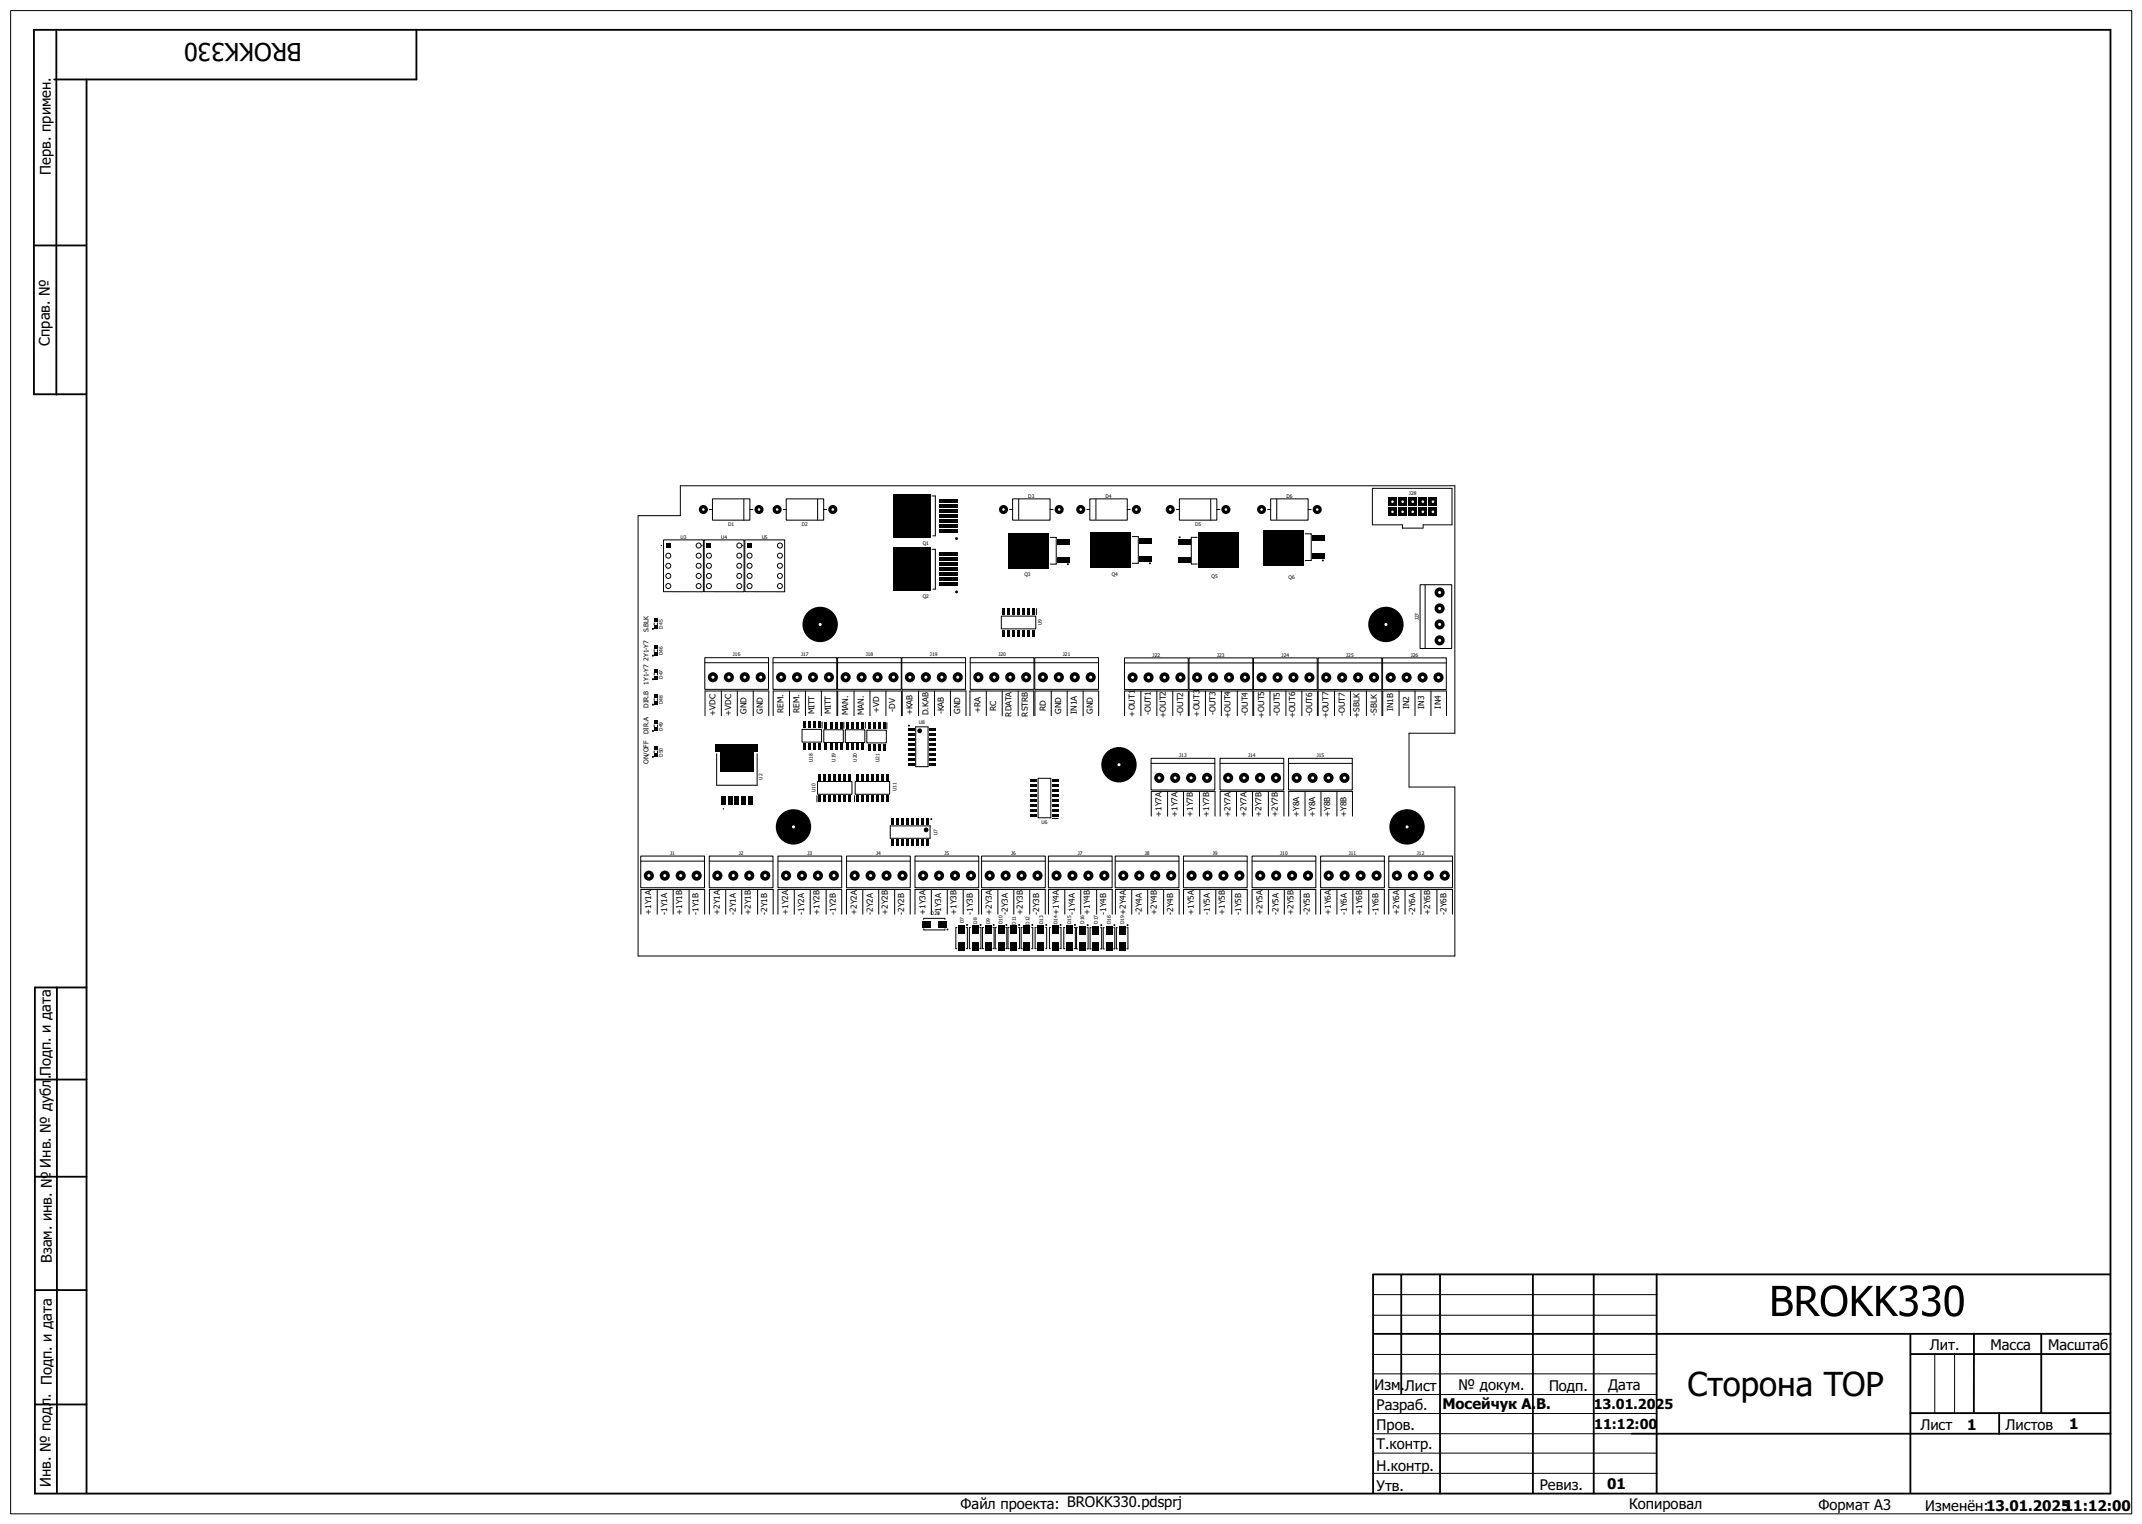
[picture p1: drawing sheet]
<svg xmlns="http://www.w3.org/2000/svg" width="538mm" height="382mm" viewBox="0 0 538 382" stroke-linecap="round" stroke-linejoin="round" font-family="sans-serif">
<circle cx="162.9" cy="219.7" r="1.27" fill="#000"/>
<circle cx="162.9" cy="219.7" r=".38" fill="#fff"/>
<circle cx="166.9" cy="219.7" r="1.27" fill="#000"/>
<circle cx="166.9" cy="219.7" r=".38" fill="#fff"/>
<circle cx="170.9" cy="219.7" r="1.27" fill="#000"/>
<circle cx="170.9" cy="219.7" r=".38" fill="#fff"/>
<circle cx="174.9" cy="219.7" r="1.27" fill="#000"/>
<circle cx="174.9" cy="219.7" r=".38" fill="#fff"/>
<circle cx="180.1" cy="219.7" r="1.27" fill="#000"/>
<circle cx="180.1" cy="219.7" r=".38" fill="#fff"/>
<circle cx="184.1" cy="219.7" r="1.27" fill="#000"/>
<circle cx="184.1" cy="219.7" r=".38" fill="#fff"/>
<circle cx="188.1" cy="219.7" r="1.27" fill="#000"/>
<circle cx="188.1" cy="219.7" r=".38" fill="#fff"/>
<circle cx="192.1" cy="219.7" r="1.27" fill="#000"/>
<circle cx="192.1" cy="219.7" r=".38" fill="#fff"/>
<circle cx="197.3" cy="219.7" r="1.27" fill="#000"/>
<circle cx="197.3" cy="219.7" r=".38" fill="#fff"/>
<circle cx="201.3" cy="219.7" r="1.27" fill="#000"/>
<circle cx="201.3" cy="219.7" r=".38" fill="#fff"/>
<circle cx="205.3" cy="219.7" r="1.27" fill="#000"/>
<circle cx="205.3" cy="219.7" r=".38" fill="#fff"/>
<circle cx="209.3" cy="219.7" r="1.27" fill="#000"/>
<circle cx="209.3" cy="219.7" r=".38" fill="#fff"/>
<circle cx="214.5" cy="219.7" r="1.27" fill="#000"/>
<circle cx="214.5" cy="219.7" r=".38" fill="#fff"/>
<circle cx="218.5" cy="219.7" r="1.27" fill="#000"/>
<circle cx="218.5" cy="219.7" r=".38" fill="#fff"/>
<circle cx="222.5" cy="219.7" r="1.27" fill="#000"/>
<circle cx="222.5" cy="219.7" r=".38" fill="#fff"/>
<circle cx="226.5" cy="219.7" r="1.27" fill="#000"/>
<circle cx="226.5" cy="219.7" r=".38" fill="#fff"/>
<circle cx="231.7" cy="219.7" r="1.27" fill="#000"/>
<circle cx="231.7" cy="219.7" r=".38" fill="#fff"/>
<circle cx="235.7" cy="219.7" r="1.27" fill="#000"/>
<circle cx="235.7" cy="219.7" r=".38" fill="#fff"/>
<circle cx="239.7" cy="219.7" r="1.27" fill="#000"/>
<circle cx="239.7" cy="219.7" r=".38" fill="#fff"/>
<circle cx="243.7" cy="219.7" r="1.27" fill="#000"/>
<circle cx="243.7" cy="219.7" r=".38" fill="#fff"/>
<circle cx="248.4" cy="219.7" r="1.27" fill="#000"/>
<circle cx="248.4" cy="219.7" r=".38" fill="#fff"/>
<circle cx="252.4" cy="219.7" r="1.27" fill="#000"/>
<circle cx="252.4" cy="219.7" r=".38" fill="#fff"/>
<circle cx="256.4" cy="219.7" r="1.27" fill="#000"/>
<circle cx="256.4" cy="219.7" r=".38" fill="#fff"/>
<circle cx="260.4" cy="219.7" r="1.27" fill="#000"/>
<circle cx="260.4" cy="219.7" r=".38" fill="#fff"/>
<circle cx="265.2" cy="219.7" r="1.27" fill="#000"/>
<circle cx="265.2" cy="219.7" r=".38" fill="#fff"/>
<circle cx="269.2" cy="219.7" r="1.27" fill="#000"/>
<circle cx="269.2" cy="219.7" r=".38" fill="#fff"/>
<circle cx="273.2" cy="219.7" r="1.27" fill="#000"/>
<circle cx="273.2" cy="219.7" r=".38" fill="#fff"/>
<circle cx="277.2" cy="219.7" r="1.27" fill="#000"/>
<circle cx="277.2" cy="219.7" r=".38" fill="#fff"/>
<circle cx="281.9" cy="219.7" r="1.27" fill="#000"/>
<circle cx="281.9" cy="219.7" r=".38" fill="#fff"/>
<circle cx="285.9" cy="219.7" r="1.27" fill="#000"/>
<circle cx="285.9" cy="219.7" r=".38" fill="#fff"/>
<circle cx="289.9" cy="219.7" r="1.27" fill="#000"/>
<circle cx="289.9" cy="219.7" r=".38" fill="#fff"/>
<circle cx="293.9" cy="219.7" r="1.27" fill="#000"/>
<circle cx="293.9" cy="219.7" r=".38" fill="#fff"/>
<circle cx="299.1" cy="219.7" r="1.27" fill="#000"/>
<circle cx="299.1" cy="219.7" r=".38" fill="#fff"/>
<circle cx="303.1" cy="219.7" r="1.27" fill="#000"/>
<circle cx="303.1" cy="219.7" r=".38" fill="#fff"/>
<circle cx="307.1" cy="219.7" r="1.27" fill="#000"/>
<circle cx="307.1" cy="219.7" r=".38" fill="#fff"/>
<circle cx="311.1" cy="219.7" r="1.27" fill="#000"/>
<circle cx="311.1" cy="219.7" r=".38" fill="#fff"/>
<circle cx="316.3" cy="219.7" r="1.27" fill="#000"/>
<circle cx="316.3" cy="219.7" r=".38" fill="#fff"/>
<circle cx="320.3" cy="219.7" r="1.27" fill="#000"/>
<circle cx="320.3" cy="219.7" r=".38" fill="#fff"/>
<circle cx="324.3" cy="219.7" r="1.27" fill="#000"/>
<circle cx="324.3" cy="219.7" r=".38" fill="#fff"/>
<circle cx="328.3" cy="219.7" r="1.27" fill="#000"/>
<circle cx="328.3" cy="219.7" r=".38" fill="#fff"/>
<circle cx="333.5" cy="219.7" r="1.27" fill="#000"/>
<circle cx="333.5" cy="219.7" r=".38" fill="#fff"/>
<circle cx="337.5" cy="219.7" r="1.27" fill="#000"/>
<circle cx="337.5" cy="219.7" r=".38" fill="#fff"/>
<circle cx="341.5" cy="219.7" r="1.27" fill="#000"/>
<circle cx="341.5" cy="219.7" r=".38" fill="#fff"/>
<circle cx="345.5" cy="219.7" r="1.27" fill="#000"/>
<circle cx="345.5" cy="219.7" r=".38" fill="#fff"/>
<circle cx="350.6" cy="219.7" r="1.27" fill="#000"/>
<circle cx="350.6" cy="219.7" r=".38" fill="#fff"/>
<circle cx="354.6" cy="219.7" r="1.27" fill="#000"/>
<circle cx="354.6" cy="219.7" r=".38" fill="#fff"/>
<circle cx="358.6" cy="219.7" r="1.27" fill="#000"/>
<circle cx="358.6" cy="219.7" r=".38" fill="#fff"/>
<circle cx="362.6" cy="219.7" r="1.27" fill="#000"/>
<circle cx="362.6" cy="219.7" r=".38" fill="#fff"/>
<circle cx="291" cy="195.2" r="1.27" fill="#000"/>
<circle cx="291" cy="195.2" r=".38" fill="#fff"/>
<circle cx="295" cy="195.2" r="1.27" fill="#000"/>
<circle cx="295" cy="195.2" r=".38" fill="#fff"/>
<circle cx="299" cy="195.2" r="1.27" fill="#000"/>
<circle cx="299" cy="195.2" r=".38" fill="#fff"/>
<circle cx="303" cy="195.2" r="1.27" fill="#000"/>
<circle cx="303" cy="195.2" r=".38" fill="#fff"/>
<circle cx="308.3" cy="195.2" r="1.27" fill="#000"/>
<circle cx="308.3" cy="195.2" r=".38" fill="#fff"/>
<circle cx="312.3" cy="195.2" r="1.27" fill="#000"/>
<circle cx="312.3" cy="195.2" r=".38" fill="#fff"/>
<circle cx="316.3" cy="195.2" r="1.27" fill="#000"/>
<circle cx="316.3" cy="195.2" r=".38" fill="#fff"/>
<circle cx="320.3" cy="195.2" r="1.27" fill="#000"/>
<circle cx="320.3" cy="195.2" r=".38" fill="#fff"/>
<circle cx="325.5" cy="195.2" r="1.27" fill="#000"/>
<circle cx="325.5" cy="195.2" r=".38" fill="#fff"/>
<circle cx="329.5" cy="195.2" r="1.27" fill="#000"/>
<circle cx="329.5" cy="195.2" r=".38" fill="#fff"/>
<circle cx="333.5" cy="195.2" r="1.27" fill="#000"/>
<circle cx="333.5" cy="195.2" r=".38" fill="#fff"/>
<circle cx="337.5" cy="195.2" r="1.27" fill="#000"/>
<circle cx="337.5" cy="195.2" r=".38" fill="#fff"/>
<circle cx="349.1" cy="170" r="1.27" fill="#000"/>
<circle cx="349.1" cy="170" r=".38" fill="#fff"/>
<circle cx="353.1" cy="170" r="1.27" fill="#000"/>
<circle cx="353.1" cy="170" r=".38" fill="#fff"/>
<circle cx="357.1" cy="170" r="1.27" fill="#000"/>
<circle cx="357.1" cy="170" r=".38" fill="#fff"/>
<circle cx="361.1" cy="170" r="1.27" fill="#000"/>
<circle cx="361.1" cy="170" r=".38" fill="#fff"/>
<circle cx="178.9" cy="169.9" r="1.27" fill="#000"/>
<circle cx="178.9" cy="169.9" r=".38" fill="#fff"/>
<circle cx="182.9" cy="169.9" r="1.27" fill="#000"/>
<circle cx="182.9" cy="169.9" r=".38" fill="#fff"/>
<circle cx="186.9" cy="169.9" r="1.27" fill="#000"/>
<circle cx="186.9" cy="169.9" r=".38" fill="#fff"/>
<circle cx="190.9" cy="169.9" r="1.27" fill="#000"/>
<circle cx="190.9" cy="169.9" r=".38" fill="#fff"/>
<circle cx="196.1" cy="169.9" r="1.27" fill="#000"/>
<circle cx="196.1" cy="169.9" r=".38" fill="#fff"/>
<circle cx="200.1" cy="169.9" r="1.27" fill="#000"/>
<circle cx="200.1" cy="169.9" r=".38" fill="#fff"/>
<circle cx="204.1" cy="169.9" r="1.27" fill="#000"/>
<circle cx="204.1" cy="169.9" r=".38" fill="#fff"/>
<circle cx="208.1" cy="169.9" r="1.27" fill="#000"/>
<circle cx="208.1" cy="169.9" r=".38" fill="#fff"/>
<circle cx="212.3" cy="169.9" r="1.27" fill="#000"/>
<circle cx="212.3" cy="169.9" r=".38" fill="#fff"/>
<circle cx="216.3" cy="169.9" r="1.27" fill="#000"/>
<circle cx="216.3" cy="169.9" r=".38" fill="#fff"/>
<circle cx="220.3" cy="169.9" r="1.27" fill="#000"/>
<circle cx="220.3" cy="169.9" r=".38" fill="#fff"/>
<circle cx="224.3" cy="169.9" r="1.27" fill="#000"/>
<circle cx="224.3" cy="169.9" r=".38" fill="#fff"/>
<circle cx="228.4" cy="169.9" r="1.27" fill="#000"/>
<circle cx="228.4" cy="169.9" r=".38" fill="#fff"/>
<circle cx="232.4" cy="169.9" r="1.27" fill="#000"/>
<circle cx="232.4" cy="169.9" r=".38" fill="#fff"/>
<circle cx="236.4" cy="169.9" r="1.27" fill="#000"/>
<circle cx="236.4" cy="169.9" r=".38" fill="#fff"/>
<circle cx="240.4" cy="169.9" r="1.27" fill="#000"/>
<circle cx="240.4" cy="169.9" r=".38" fill="#fff"/>
<circle cx="245.6" cy="169.9" r="1.27" fill="#000"/>
<circle cx="245.6" cy="169.9" r=".38" fill="#fff"/>
<circle cx="249.6" cy="169.9" r="1.27" fill="#000"/>
<circle cx="249.6" cy="169.9" r=".38" fill="#fff"/>
<circle cx="253.6" cy="169.9" r="1.27" fill="#000"/>
<circle cx="253.6" cy="169.9" r=".38" fill="#fff"/>
<circle cx="257.6" cy="169.9" r="1.27" fill="#000"/>
<circle cx="257.6" cy="169.9" r=".38" fill="#fff"/>
<circle cx="261.8" cy="169.9" r="1.27" fill="#000"/>
<circle cx="261.8" cy="169.9" r=".38" fill="#fff"/>
<circle cx="265.8" cy="169.9" r="1.27" fill="#000"/>
<circle cx="265.8" cy="169.9" r=".38" fill="#fff"/>
<circle cx="269.8" cy="169.9" r="1.27" fill="#000"/>
<circle cx="269.8" cy="169.9" r=".38" fill="#fff"/>
<circle cx="273.8" cy="169.9" r="1.27" fill="#000"/>
<circle cx="273.8" cy="169.9" r=".38" fill="#fff"/>
<circle cx="284.3" cy="170" r="1.27" fill="#000"/>
<circle cx="284.3" cy="170" r=".38" fill="#fff"/>
<circle cx="288.3" cy="170" r="1.27" fill="#000"/>
<circle cx="288.3" cy="170" r=".38" fill="#fff"/>
<circle cx="292.3" cy="170" r="1.27" fill="#000"/>
<circle cx="292.3" cy="170" r=".38" fill="#fff"/>
<circle cx="296.3" cy="170" r="1.27" fill="#000"/>
<circle cx="296.3" cy="170" r=".38" fill="#fff"/>
<circle cx="300.5" cy="170" r="1.27" fill="#000"/>
<circle cx="300.5" cy="170" r=".38" fill="#fff"/>
<circle cx="304.5" cy="170" r="1.27" fill="#000"/>
<circle cx="304.5" cy="170" r=".38" fill="#fff"/>
<circle cx="308.5" cy="170" r="1.27" fill="#000"/>
<circle cx="308.5" cy="170" r=".38" fill="#fff"/>
<circle cx="312.5" cy="170" r="1.27" fill="#000"/>
<circle cx="312.5" cy="170" r=".38" fill="#fff"/>
<circle cx="316.7" cy="170" r="1.27" fill="#000"/>
<circle cx="316.7" cy="170" r=".38" fill="#fff"/>
<circle cx="320.7" cy="170" r="1.27" fill="#000"/>
<circle cx="320.7" cy="170" r=".38" fill="#fff"/>
<circle cx="324.7" cy="170" r="1.27" fill="#000"/>
<circle cx="324.7" cy="170" r=".38" fill="#fff"/>
<circle cx="328.7" cy="170" r="1.27" fill="#000"/>
<circle cx="328.7" cy="170" r=".38" fill="#fff"/>
<circle cx="332.9" cy="170" r="1.27" fill="#000"/>
<circle cx="332.9" cy="170" r=".38" fill="#fff"/>
<circle cx="336.9" cy="170" r="1.27" fill="#000"/>
<circle cx="336.9" cy="170" r=".38" fill="#fff"/>
<circle cx="340.9" cy="170" r="1.27" fill="#000"/>
<circle cx="340.9" cy="170" r=".38" fill="#fff"/>
<circle cx="344.9" cy="170" r="1.27" fill="#000"/>
<circle cx="344.9" cy="170" r=".38" fill="#fff"/>
<circle cx="361.3" cy="160.7" r="1.27" fill="#000"/>
<circle cx="361.3" cy="160.7" r=".38" fill="#fff"/>
<circle cx="361.3" cy="156.7" r="1.27" fill="#000"/>
<circle cx="361.3" cy="156.7" r=".38" fill="#fff"/>
<circle cx="361.3" cy="152.7" r="1.27" fill="#000"/>
<circle cx="361.3" cy="152.7" r=".38" fill="#fff"/>
<circle cx="361.3" cy="148.7" r="1.27" fill="#000"/>
<circle cx="361.3" cy="148.7" r=".38" fill="#fff"/>
<circle cx="205.9" cy="156.7" r="4.4" fill="#000"/>
<circle cx="205.9" cy="156.7" r=".38" fill="#fff"/>
<circle cx="199.2" cy="207.5" r="4.4" fill="#000"/>
<circle cx="199.2" cy="207.5" r=".38" fill="#fff"/>
<circle cx="280.9" cy="191.9" r="4.4" fill="#000"/>
<circle cx="280.9" cy="191.9" r=".38" fill="#fff"/>
<circle cx="347.9" cy="156.7" r="4.4" fill="#000"/>
<circle cx="347.9" cy="156.7" r=".38" fill="#fff"/>
<circle cx="353.2" cy="207.5" r="4.4" fill="#000"/>
<circle cx="353.2" cy="207.5" r=".38" fill="#fff"/>
<path d="M348.5 127.4h2v2h-2z" fill="#000"/>
<circle cx="349.5" cy="128.4" r=".32" fill="#fff"/>
<path d="M351 127.4h2.1v2h-2.1z" fill="#000"/>
<circle cx="352" cy="128.4" r=".32" fill="#fff"/>
<path d="M353.6 127.4h2v2h-2z" fill="#000"/>
<circle cx="354.6" cy="128.4" r=".32" fill="#fff"/>
<path d="M356.1 127.4h2v2h-2z" fill="#000"/>
<circle cx="357.1" cy="128.4" r=".32" fill="#fff"/>
<path d="M358.7 127.4h2v2h-2z" fill="#000"/>
<circle cx="359.7" cy="128.4" r=".32" fill="#fff"/>
<path d="M358.7 124.9h2v2h-2z" fill="#000"/>
<circle cx="359.7" cy="125.9" r=".32" fill="#fff"/>
<path d="M356.1 124.9h2v2h-2z" fill="#000"/>
<circle cx="357.1" cy="125.9" r=".32" fill="#fff"/>
<path d="M353.6 124.9h2v2h-2z" fill="#000"/>
<circle cx="354.6" cy="125.9" r=".32" fill="#fff"/>
<path d="M351 124.9h2.1v2h-2.1z" fill="#000"/>
<circle cx="352" cy="125.9" r=".32" fill="#fff"/>
<path d="M348.5 124.9h2v2h-2z" fill="#000"/>
<circle cx="349.5" cy="125.9" r=".32" fill="#fff"/>
<circle cx="176.5" cy="127.9" r="1.14" fill="#000"/>
<circle cx="176.5" cy="127.8" r=".32" fill="#fff"/>
<circle cx="190.5" cy="127.9" r="1.14" fill="#000"/>
<circle cx="190.5" cy="127.8" r=".32" fill="#fff"/>
<circle cx="195.1" cy="127.9" r="1.14" fill="#000"/>
<circle cx="195.1" cy="127.8" r=".32" fill="#fff"/>
<circle cx="209" cy="127.9" r="1.14" fill="#000"/>
<circle cx="209" cy="127.8" r=".32" fill="#fff"/>
<circle cx="265.8" cy="127.9" r="1.14" fill="#000"/>
<circle cx="265.8" cy="127.8" r=".32" fill="#fff"/>
<circle cx="251.9" cy="127.9" r="1.14" fill="#000"/>
<circle cx="251.9" cy="127.8" r=".32" fill="#fff"/>
<circle cx="285.2" cy="127.9" r="1.14" fill="#000"/>
<circle cx="285.2" cy="127.8" r=".32" fill="#fff"/>
<circle cx="271.3" cy="127.9" r="1.14" fill="#000"/>
<circle cx="271.3" cy="127.8" r=".32" fill="#fff"/>
<circle cx="293.7" cy="127.9" r="1.14" fill="#000"/>
<circle cx="293.7" cy="127.8" r=".32" fill="#fff"/>
<circle cx="307.7" cy="127.9" r="1.14" fill="#000"/>
<circle cx="307.7" cy="127.8" r=".32" fill="#fff"/>
<circle cx="330.6" cy="127.9" r="1.14" fill="#000"/>
<circle cx="330.6" cy="127.8" r=".32" fill="#fff"/>
<circle cx="316.6" cy="127.9" r="1.14" fill="#000"/>
<circle cx="316.6" cy="127.8" r=".32" fill="#fff"/>
<g fill="#000">
<path d="M167.2 136.4h1.1v1h-1.1zM224.3 124h9.4v10.8h-9.4zM224.3 137.4h9.4v10.8h-9.4zM235.9 132.9h4.6v.8h-4.6zM235.9 131.6h4.6v.8h-4.6zM235.9 130.3h4.6v.8h-4.6zM235.9 129h4.6v.8h-4.6zM235.9 127.8h4.6v.8h-4.6zM235.9 126.5h4.6v.8h-4.6zM235.9 125.2h4.6v.8h-4.6zM235.9 139.9h4.6v.8h-4.6zM235.9 138.6h4.6v.8h-4.6z"/>
<path d="M253.1 133.8h10.1v8.9h-10.1zM265.4 139.8h3v1.3h-3zM265.4 135.3h3v1.2h-3zM273.7 133.6h10.1v8.9h-10.1zM286 139.6h3v1.3h-3zM286 135.1h3v1.2h-3zM295.7 135.3h3v1.2h-3zM295.7 139.8h3v1.3h-3zM300.9 133.6h10.1v8.9h-10.1zM317.1 132.9h10.1v8.9h-10.1zM329.4 138.9h3v1.3h-3zM329.4 134.4h3v1.2h-3z"/>
<path d="M235.9 146.2h4.6v.8h-4.6zM235.9 145h4.6v.8h-4.6zM235.9 143.7h4.6v.8h-4.6zM235.9 142.4h4.6v.8h-4.6zM235.9 141.2h4.6v.8h-4.6zM179.6 186.7h1.2v1.9h-1.2zM180.8 186.7h8.3v7h-8.3zM181 199.8h1.1v2.1h-1.1zM182.7 199.8h1.1v2.1h-1.1zM184.4 199.8h1.1v2.1h-1.1zM186.1 199.8h1.1v2.1h-1.1zM187.8 199.8h1.1v2.1h-1.1z"/>
<path d="M189.1 186.7h1.3v1.9h-1.3z"/>
</g>
<circle cx="167.7" cy="139.4" r=".75" fill="#000"/>
<circle cx="167.7" cy="139.4" r=".5" fill="#fff"/>
<circle cx="167.7" cy="142" r=".75" fill="#000"/>
<circle cx="167.7" cy="142" r=".5" fill="#fff"/>
<circle cx="167.7" cy="144.5" r=".75" fill="#000"/>
<circle cx="167.7" cy="144.5" r=".5" fill="#fff"/>
<circle cx="167.7" cy="147.1" r=".75" fill="#000"/>
<circle cx="167.7" cy="147" r=".5" fill="#fff"/>
<circle cx="175.4" cy="147.1" r=".75" fill="#000"/>
<circle cx="175.4" cy="147" r=".5" fill="#fff"/>
<circle cx="175.4" cy="144.5" r=".75" fill="#000"/>
<circle cx="175.4" cy="144.5" r=".5" fill="#fff"/>
<circle cx="175.4" cy="142" r=".75" fill="#000"/>
<circle cx="175.4" cy="142" r=".5" fill="#fff"/>
<circle cx="175.4" cy="139.4" r=".75" fill="#000"/>
<circle cx="175.4" cy="139.4" r=".5" fill="#fff"/>
<circle cx="175.4" cy="136.9" r=".75" fill="#000"/>
<circle cx="175.4" cy="136.9" r=".5" fill="#fff"/>
<path d="M177.4 136.4h1.1v1h-1.1z" fill="#000"/>
<circle cx="177.9" cy="139.4" r=".75" fill="#000"/>
<circle cx="177.9" cy="139.4" r=".5" fill="#fff"/>
<circle cx="177.9" cy="142" r=".75" fill="#000"/>
<circle cx="177.9" cy="142" r=".5" fill="#fff"/>
<circle cx="177.9" cy="144.5" r=".75" fill="#000"/>
<circle cx="177.9" cy="144.5" r=".5" fill="#fff"/>
<circle cx="177.9" cy="147.1" r=".75" fill="#000"/>
<circle cx="177.9" cy="147" r=".5" fill="#fff"/>
<circle cx="185.6" cy="147.1" r=".75" fill="#000"/>
<circle cx="185.6" cy="147" r=".5" fill="#fff"/>
<circle cx="185.6" cy="144.5" r=".75" fill="#000"/>
<circle cx="185.6" cy="144.5" r=".5" fill="#fff"/>
<circle cx="185.6" cy="142" r=".75" fill="#000"/>
<circle cx="185.6" cy="142" r=".5" fill="#fff"/>
<circle cx="185.6" cy="139.4" r=".75" fill="#000"/>
<circle cx="185.6" cy="139.4" r=".5" fill="#fff"/>
<circle cx="185.6" cy="136.9" r=".75" fill="#000"/>
<circle cx="185.6" cy="136.9" r=".5" fill="#fff"/>
<path d="M187.6 136.4h1.1v1h-1.1z" fill="#000"/>
<circle cx="188.1" cy="139.4" r=".75" fill="#000"/>
<circle cx="188.1" cy="139.4" r=".5" fill="#fff"/>
<circle cx="188.1" cy="142" r=".75" fill="#000"/>
<circle cx="188.1" cy="142" r=".5" fill="#fff"/>
<circle cx="188.1" cy="144.5" r=".75" fill="#000"/>
<circle cx="188.1" cy="144.5" r=".5" fill="#fff"/>
<circle cx="188.1" cy="147.1" r=".75" fill="#000"/>
<circle cx="188.1" cy="147" r=".5" fill="#fff"/>
<circle cx="195.8" cy="147.1" r=".75" fill="#000"/>
<circle cx="195.8" cy="147" r=".5" fill="#fff"/>
<circle cx="195.8" cy="144.5" r=".75" fill="#000"/>
<circle cx="195.8" cy="144.5" r=".5" fill="#fff"/>
<circle cx="195.8" cy="142" r=".75" fill="#000"/>
<circle cx="195.8" cy="142" r=".5" fill="#fff"/>
<circle cx="195.8" cy="139.4" r=".75" fill="#000"/>
<circle cx="195.8" cy="139.4" r=".5" fill="#fff"/>
<circle cx="195.8" cy="136.9" r=".75" fill="#000"/>
<circle cx="195.8" cy="136.9" r=".5" fill="#fff"/>
<g fill="#000">
<path d="M164.2 155.2h.8v.9h-.8zM164.2 156.9h.8v.9h-.8zM251.5 152.7h.7v1.5h-.7zM251.5 158.1h.7v1.6h-.7zM252.8 152.7h.6v1.5h-.6zM252.8 158.1h.6v1.6h-.6zM254.1 152.7h.6v1.5h-.6zM254.1 158.1h.6v1.6h-.6zM255.3 152.7h.7v1.5h-.7zM255.3 158.1h.7v1.6h-.7zM256.6 152.7h.6v1.5h-.6zM256.6 158.1h.6v1.6h-.6z"/>
<path d="M257.9 152.7h.6v1.5h-.6zM257.9 158.1h.6v1.6h-.6zM259.1 152.7h.7v1.5h-.7zM259.1 158.1h.7v1.6h-.7zM164.2 161.9h.8v.9h-.8zM164.2 163.7h.8v.9h-.8zM164.2 174.2h.8v.9h-.8zM164.2 176h.8v.9h-.8zM164.2 167.8h.8v.9h-.8zM164.2 169.6h.8v.9h-.8zM164.2 187.3h.8v.9h-.8zM164.2 189.1h.8v.9h-.8z"/>
<path d="M164.2 180.8h.8v.9h-.8zM164.2 182.6h.8v.9h-.8zM201.5 181.1h.7v1.6h-.7zM201.5 186.6h.7v1.5h-.7zM202.8 181.1h.6v1.6h-.6zM202.8 186.6h.6v1.5h-.6zM204.1 181.1h.6v1.6h-.6zM204.1 186.6h.6v1.5h-.6zM205.3 181.1h.7v1.6h-.7zM205.3 186.6h.7v1.5h-.7zM205.4 199.6h.6v1.6h-.6zM205.4 194.2h.6v1.5h-.6z"/>
<path d="M206.7 199.6h.6v1.6h-.6zM206.7 194.2h.6v1.5h-.6zM207 181.2h.6v1.6h-.6zM207 186.7h.6v1.5h-.6zM207.9 199.6h.7v1.6h-.7zM207.9 194.2h.7v1.5h-.7zM208.3 181.2h.6v1.6h-.6zM208.3 186.7h.6v1.5h-.6zM209.2 199.6h.6v1.6h-.6zM209.2 194.2h.6v1.5h-.6zM209.5 181.2h.7v1.6h-.7zM209.5 186.7h.7v1.5h-.7z"/>
<path d="M210.5 199.6h.6v1.6h-.6zM210.5 194.2h.6v1.5h-.6zM210.8 181.2h.6v1.6h-.6zM210.8 186.7h.6v1.5h-.6zM211.7 199.6h.7v1.6h-.7zM211.7 194.2h.7v1.5h-.7zM212.4 181.2h.6v1.6h-.6zM212.4 186.7h.6v1.5h-.6zM213 199.6h.6v1.6h-.6zM213 194.2h.6v1.5h-.6zM213.7 181.2h.6v1.6h-.6zM213.7 186.7h.6v1.5h-.6z"/>
<path d="M214.8 199.6h.7v1.6h-.7zM214.8 194.2h.7v1.5h-.7zM214.9 181.2h.7v1.6h-.7zM214.9 186.7h.7v1.5h-.7zM216.1 199.6h.6v1.6h-.6zM216.1 194.2h.6v1.5h-.6zM216.2 181.2h.6v1.6h-.6zM216.2 186.7h.6v1.5h-.6zM217.4 199.6h.6v1.6h-.6zM217.4 194.2h.6v1.5h-.6zM217.8 181.3h.6v1.6h-.6zM217.8 186.8h.6v1.5h-.6z"/>
<path d="M218.6 199.6h.7v1.6h-.7zM218.6 194.2h.7v1.5h-.7zM219.1 181.3h.6v1.6h-.6zM219.1 186.8h.6v1.5h-.6zM219.9 199.6h.7v1.6h-.7zM219.9 194.2h.7v1.5h-.7zM220.3 181.3h.7v1.6h-.7zM220.3 186.8h.7v1.5h-.7zM221.2 199.6h.6v1.6h-.6zM221.2 194.2h.6v1.5h-.6zM221.6 181.3h.6v1.6h-.6zM221.6 186.8h.6v1.5h-.6z"/>
<path d="M222.5 199.6h.6v1.6h-.6zM222.5 194.2h.6v1.5h-.6zM227.9 182.6h1.6v.6h-1.6zM227.9 183.9h1.6v.6h-1.6zM227.9 185.2h1.6v.6h-1.6zM227.9 186.4h1.6v.6h-1.6zM227.9 187.7h1.6v.6h-1.6zM227.9 189h1.6v.6h-1.6zM227.9 190.3h1.6v.6h-1.6zM227.9 191.5h1.6v.6h-1.6zM233.3 191.5h1.6v.6h-1.6zM233.3 190.3h1.6v.6h-1.6z"/>
<path d="M233.3 189h1.6v.6h-1.6zM233.3 187.7h1.6v.6h-1.6zM233.3 186.4h1.6v.6h-1.6zM233.3 185.2h1.6v.6h-1.6zM233.3 183.9h1.6v.6h-1.6zM233.3 182.6h1.6v.6h-1.6zM258.7 195.5h1.5v.6h-1.5zM258.7 196.8h1.5v.6h-1.5zM258.7 198h1.5v.7h-1.5zM258.7 199.3h1.5v.6h-1.5zM264.1 199.3h1.5v.6h-1.5zM264.1 198h1.5v.7h-1.5z"/>
<path d="M264.1 196.8h1.5v.6h-1.5zM264.1 195.5h1.5v.6h-1.5zM223.7 205.3h.6v1.6h-.6zM223.7 210.7h.6v1.6h-.6zM225 205.3h.6v1.6h-.6zM225 210.7h.6v1.6h-.6zM226.2 205.3h.6v1.6h-.6zM226.2 210.7h.6v1.6h-.6zM227.5 205.3h.6v1.6h-.6zM227.5 210.7h.6v1.6h-.6zM228.8 205.3h.6v1.6h-.6zM228.8 210.7h.6v1.6h-.6z"/>
<path d="M230.1 205.3h.6v1.6h-.6zM230.1 210.7h.6v1.6h-.6zM231.3 205.3h.6v1.6h-.6zM231.3 210.7h.6v1.6h-.6zM232.6 205.3h.6v1.6h-.6zM232.6 210.7h.6v1.6h-.6zM258.7 200.6h1.5v.6h-1.5zM258.7 201.8h1.5v.7h-1.5zM258.7 203.1h1.5v.6h-1.5zM258.7 204.4h1.5v.6h-1.5zM264.1 204.4h1.5v.6h-1.5zM264.1 203.1h1.5v.6h-1.5z"/>
<path d="M264.1 201.8h1.5v.7h-1.5zM264.1 200.6h1.5v.6h-1.5zM231.4 231.1h2.2v1.6h-2.2zM235.5 231.1h2.2v1.6h-2.2zM240.6 236.3h1.5v2.2h-1.5zM240.6 232.2h1.5v2.2h-1.5zM244 236.3h1.5v2.2h-1.5zM244 232.2h1.5v2.2h-1.5zM247.3 236.3h1.5v2.2h-1.5zM247.3 232.2h1.5v2.2h-1.5zM250.5 236.3h1.5v2.2h-1.5zM250.5 232.2h1.5v2.2h-1.5z"/>
<path d="M253.7 236.3h1.5v2.2h-1.5zM253.7 232.2h1.5v2.2h-1.5zM257 236.3h1.5v2.2h-1.5zM257 232.2h1.5v2.2h-1.5zM260.5 236.3h1.5v2.2h-1.5zM260.5 232.2h1.5v2.2h-1.5zM264.1 236.3h1.5v2.2h-1.5zM264.1 232.2h1.5v2.2h-1.5zM267.7 236.3h1.5v2.2h-1.5zM267.7 232.2h1.5v2.2h-1.5zM270.9 236.4h1.5v2.2h-1.5zM270.9 232.3h1.5v2.2h-1.5z"/>
<path d="M274.3 236.4h1.5v2.2h-1.5zM274.3 232.3h1.5v2.2h-1.5zM277.6 236.4h1.5v2.2h-1.5zM277.6 232.3h1.5v2.2h-1.5zM280.9 236.4h1.5v2.2h-1.5zM280.9 232.3h1.5v2.2h-1.5z"/>
</g>
<g fill="none" stroke="#000" stroke-width=".25">
<path d="M2.7 2.7h532.3v377.2h-532.3zM160.2 129.4h10.6v-7.5h194.4v62.1h-11.5v13.5h11.5v42.4h-205zM165.9 136.9h.1M166.5 135.5h10v13h-10zM176.1 136.9h.1M176.7 135.5h10v13h-10zM178.1 127.8h.7M178.8 125.2h9.4v5.3h-9.4zM186.3 136.9h.1M186.7 125.3v5.2M186.9 135.5h10v13h-10zM188.2 127.8h.8"/>
<path d="M196.6 127.8h.7M197.3 125.2h9.4v5.3h-9.4zM205.2 125.3v5.2M206.7 127.8h.8M233.9 124.4h.9v10h-.7M233.9 137.8h.9v10h-.7M253.4 127.8h.8M254.2 125.2h9.4v5.3h-9.4zM255.7 125.2v5.2M263.6 127.8h.7M263.6 134.8h1.5v6.7h-1.5M272.8 127.8h.7"/>
<path d="M273.5 125.2h9.4v5.3h-9.4zM275.1 125.2v5.2M282.9 127.8h.8M284.2 134.6h1.5v6.7h-1.5M295.3 127.8h.7M296 125.2h9.4v5.3h-9.4zM300.5 134.8h-1.5v6.7h1.5M303.9 125.3v5.2M305.4 127.8h.8M318.2 127.8h.7M318.9 125.2h9.4v5.3h-9.4zM320.5 125.2v5.2"/>
<path d="M327.6 133.9h1.5v6.7h-1.5M328.3 127.8h.8M352 131.7v.8h5.1M364.4 131.7h-7.2v.8M364.4 131.7v-9.2l-19.9 .1v9.1h7.5M164.2 156.3v.4M165 156.3v.4M251.3 154.6h8.7v3.2h-8.7zM260.1 152.7v1.5M356.4 146.7h8v16h-8zM357.7 146.7v16M164.2 163v.5"/>
<path d="M164.2 168.9v.5M164.2 175.3v.5M165 163v.5M165 168.9v.5M165 175.3v.5M176.9 165h16v8h-16zM176.9 166.3h16M177 179.6v-6.2h16v6.2M181.1 173.4v6.2M185.1 173.4v6.2M189.1 173.4v6.2M194 165h16v8h-16z"/>
<path d="M194 166.3h16M194.1 179.6v-6.2h16v6.2M198.2 173.4v6.2M202.2 173.4v6.2M206.2 173.4v6.2M210.2 165h16v8h-16zM210.2 166.3h16M210.3 179.6v-6.2h16v6.2M214.4 173.4v6.2M218.4 173.4v6.2M222.4 173.4v6.2M226.3 165h16v8h-16z"/>
<path d="M226.3 166.3h16M226.5 179.6v-6.2h16v6.2M230.6 173.4v6.2M234.6 173.4v6.2M238.6 173.4v6.2M243.5 179.6v-6.2h16v6.2M243.5 165h16v8h-16zM243.5 166.3h16M247.6 173.4v6.2M251.6 173.4v6.2M255.6 173.4v6.2M259.7 165h16v8h-16z"/>
<path d="M259.7 166.3h16M259.8 179.6v-6.2h16v6.2M263.9 173.4v6.2M267.9 173.4v6.2M271.9 173.4v6.2M282.2 165.1h16v7.9h-16zM282.2 166.3h16M282.3 179.6v-6.2h16v6.2M286.4 173.4v6.2M290.4 173.4v6.2M294.4 173.4v6.2M298.4 165.1h16v7.9h-16z"/>
<path d="M298.4 166.3h16M298.5 179.6v-6.2h16v6.2M302.6 173.4v6.2M306.6 173.4v6.2M310.6 173.4v6.2M314.6 165.1h16v7.9h-16zM314.6 166.3h16M314.7 179.6v-6.2h16v6.2M318.8 173.4v6.2M322.8 173.4v6.2M326.8 173.4v6.2M330.8 165.1h16v7.9h-16z"/>
<path d="M330.8 166.3h16M330.9 179.6v-6.2h16v6.2M335 173.4v6.2M339 173.4v6.2M343 173.4v6.2M347 165.1h16v7.9h-16zM347 166.3h16M347.1 179.6v-6.2h16v6.2M351.2 173.4v6.2M355.2 173.4v6.2M359.2 173.4v6.2M164.2 181.9v.5"/>
<path d="M164.2 188.4v.5M165 181.9v.5M165 188.4v.5M179.9 189.2v7.8h10.1v-7.8M201.3 183h4.9v3.2h-4.9zM205 199.6v1.6M205.2 196.1h8.6v3.2h-8.6zM206.3 181.1v1.6M206.8 183.1h4.9v3.2h-4.9zM211.8 181.2v1.6M212.2 183.1h4.9v3.2h-4.9zM214.5 199.6v1.6"/>
<path d="M214.6 196.1h8.7v3.2h-8.7zM217.2 181.2v1.6M217.6 183.2h4.9v3.2h-4.9zM222.6 181.3v1.6M229.8 182.4h3.1v10h-3.1zM260.5 195.3h3.2v9.9h-3.2zM288.9 190.3h16v7.9h-16zM288.9 191.5h16M293.1 198.6v6.2M297.1 198.6v6.2M301.1 198.6v6.2M306.2 190.3h16v7.9h-16z"/>
<path d="M306.2 191.5h16M310.4 198.6v6.2M314.4 198.6v6.2M318.4 198.6v6.2M323.4 190.3h16v7.9h-16zM323.4 191.5h16M327.6 198.6v6.2M331.6 198.6v6.2M335.6 198.6v6.2M160.8 214.8h16v8h-16zM160.8 216.1h16M178 214.8h16v8h-16z"/>
<path d="M178 216.1h16M195.3 214.8h16v8h-16zM195.3 216.1h16M212.5 214.8h16v8h-16zM212.5 216.1h16M223.4 207.2h10v3.1h-10zM229.7 214.8h16v8h-16zM229.7 216.1h16M246.4 214.8h16v8h-16zM246.4 216.1h16M263.1 214.8h16v8h-16zM263.1 216.1h16"/>
<path d="M264.1 205.4h1.5M279.9 214.8h16v8h-16zM279.9 216.1h16M289 204.8v-6.2h16v6.2M297 214.8h16v8h-16zM297 216.1h16M306.3 204.8v-6.2h16v6.2M314.3 214.8h16v8h-16zM314.3 216.1h16M323.5 204.8v-6.2h16v6.2M331.5 214.8h16v8h-16zM331.5 216.1h16"/>
<path d="M348.6 214.8h16v8h-16zM348.6 216.1h16M160.9 229.4v-6.2h16v6.2M165 223.2v6.2M169 223.2v6.2M173 223.2v6.2M178.1 229.4v-6.2h16v6.2M182.2 223.2v6.2M186.2 223.2v6.2M190.2 223.2v6.2M195.3 229.4v-6.2h16v6.2M199.4 223.2v6.2"/>
<path d="M203.4 223.2v6.2M207.4 223.2v6.2M212.5 229.4v-6.2h16v6.2M216.6 223.2v6.2M220.6 223.2v6.2M224.6 223.2v6.2M229.7 229.4v-6.2h16v6.2M231.9 230.7v-.3h5.3v.3M231.9 233.1v.2h5.3v-.2M233.8 223.2v6.2M237.8 223.2v6.2M240.2 232.7h-.3v5.3h.3"/>
<path d="M241.8 223.2v6.2M242.5 232.7h.3v5.3h-.3M243.6 232.7h-.3v5.3h.3M245.9 232.7h.3v5.3h-.3M246.4 229.4v-6.2h16v6.2M246.9 232.7h-.3v5.3h.3M249.2 232.7h.3v5.3h-.3M250.1 232.7h-.3v5.3h.3M250.5 223.2v6.2M252.4 232.7h.3v5.3h-.3M253.3 232.7h-.3v5.3h.3M254.5 223.2v6.2"/>
<path d="M255.6 232.7h.3v5.3h-.3M256.6 232.7h-.3v5.3h.3M258.5 223.2v6.2M258.9 232.7h.3v5.3h-.3M260.1 232.7h-.3v5.3h.3M262.4 232.7h.3v5.3h-.3M263.2 229.4v-6.2h16v6.2M263.7 232.7h-.3v5.3h.3M266 232.7h.3v5.3h-.3M267.3 223.2v6.2M267.3 232.7h-.3v5.3h.3M269.6 232.7h.3v5.3h-.3"/>
<path d="M270.5 232.8h-.3v5.3h.3M271.3 223.2v6.2M272.8 232.8h.3v5.3h-.3M273.9 232.8h-.3v5.3h.3M275.3 223.2v6.2M276.2 232.8h.3v5.3h-.3M277.2 232.8h-.3v5.3h.3M279.5 232.8h.3v5.3h-.3M280 229.4v-6.2h16v6.2M280.5 232.8h-.3v5.3h.3M282.8 232.8h.3v5.3h-.3M284.1 223.2v6.2"/>
<path d="M288.1 223.2v6.2M292.1 223.2v6.2M297.1 229.4v-6.2h16v6.2M301.2 223.2v6.2M305.2 223.2v6.2M309.2 223.2v6.2M314.3 229.4v-6.2h16v6.2M318.4 223.2v6.2M322.4 223.2v6.2M326.4 223.2v6.2M331.5 229.4v-6.2h16v6.2M335.6 223.2v6.2"/>
<path d="M339.6 223.2v6.2M343.6 223.2v6.2M348.6 229.4v-6.2h16v6.2M352.7 223.2v6.2M356.7 223.2v6.2M360.7 223.2v6.2M344.5 339.9h71.4M344.5 330h71.4M344.6 324.9h71.3M485.6 339.7v14.9M490.6 339.7v15M344.6 344.7h71.3"/>
<path d="M344.6 354.7h71.3M344.6 359.8h64.9M344.6 349.9h71.3M344.5 369.7h71.4M344.6 364.6h71.2"/>
<circle cx="296.1" cy="134.8" r=".12"/>
<circle cx="163.9" cy="157.8" r=".13"/>
<circle cx="268" cy="141.5" r=".12"/>
<circle cx="288.6" cy="141.3" r=".12"/>
<circle cx="332" cy="140.6" r=".12"/>
<circle cx="163.9" cy="176.8" r=".13"/>
<circle cx="163.9" cy="164.5" r=".13"/>
<circle cx="163.9" cy="170.4" r=".13"/>
<circle cx="163.9" cy="189.9" r=".13"/>
<circle cx="163.9" cy="183.4" r=".13"/>
<circle cx="228.1" cy="182.1" r=".12"/>
<circle cx="181.6" cy="202.9" r=".06"/>
<circle cx="233.8" cy="205.5" r=".12"/>
<circle cx="237.8" cy="233.2" r=".12"/>
<circle cx="242.7" cy="232.1" r=".12"/>
<circle cx="246.1" cy="232.1" r=".12"/>
<circle cx="249.4" cy="232.1" r=".12"/>
<circle cx="252.6" cy="232.1" r=".12"/>
<circle cx="255.8" cy="232.1" r=".12"/>
<circle cx="259.1" cy="232.1" r=".12"/>
<circle cx="262.6" cy="232.1" r=".12"/>
<circle cx="266.2" cy="232.1" r=".12"/>
<circle cx="269.8" cy="232.1" r=".12"/>
<circle cx="273" cy="232.1" r=".12"/>
<circle cx="276.4" cy="232.1" r=".12"/>
<circle cx="279.7" cy="232.1" r=".12"/>
<circle cx="283" cy="232.1" r=".12"/>
</g>
<g fill="none" stroke="#000" stroke-width=".46">
<path d="M14.1 7.8v91.2M21.7 19.9v354.9M104.5 7.5v12.4h-90.9M8.5 61.6h13M21.5 98.9h-13v-91.4h521.2v367.3M14.3 247.8v126.7M21.7 247.8h-12.9v127M8.8 270.9h12.9M8.8 295.3h12.9M344.6 319.8h185.1M344.6 319.9v54.8M351.7 319.9v30"/>
<path d="M361.4 319.8v55M384.7 319.9v54.7M400 319.8v55M415.8 319.8v54.9M8.8 323.7h12.9M344.7 334.7h185.1M479.5 334.8v39.9M479.6 339.8h50.1M495.4 334.7v19.8M512.3 334.7v19.8M8.8 352.4h12.9M409.5 359.8h120.3"/>
<path d="M479.5 354.6h50.2M501.8 354.6v5.2M8.7 374.8h521"/>
</g>
<g fill="none" stroke="#000" stroke-width=".4">
<circle cx="240.1" cy="135.1" r=".16"/>
<circle cx="240.1" cy="148.5" r=".16"/>
</g>
<g fill="none" stroke="#000" stroke-width=".6">
<circle cx="230.8" cy="183.4" r=".3"/>
<circle cx="232.4" cy="208.2" r=".3"/>
</g>
<text font-size="12.6" x="444.1" y="330.2">BROKK330</text>
<text font-size="10" x="423.6" y="350.2">Сторона TOP</text>
<text font-size="7.5" x="75.8" y="10.7" transform="rotate(-180 75.8 10.7)">BROKK330</text>
<g font-size="4.5">
<text x="12.7" y="43.8" transform="rotate(-90 12.7 43.8)">Перв. примен.</text>
<text x="12.5" y="86.7" transform="rotate(-90 12.5 86.7)">Справ. №</text>
<text x="12.7" y="270.9" transform="rotate(-90 12.7 270.9)">.</text>
<text x="12.7" y="270.1" transform="rotate(-90 12.7 270.1)">Подп. и дата</text>
<text x="13" y="316.9" transform="rotate(-90 13 316.9)">Взам. инв. № Инв. № дубл</text>
<text x="484.4" y="338.8">Лит.</text>
<text x="499.6" y="338.8">Масса</text>
<text x="514.1" y="338.8">Масштаб</text>
<text x="345" y="348.8">Изм.</text>
<text x="345.5" y="353.8">Разраб.</text>
<text x="352.6" y="348.9">Лист</text>
<text x="362" y="353.7">Мосейчук А.</text>
<text x="366.1" y="348.7">№ докум.</text>
<text x="385.6" y="353.7">В.</text>
<text x="388.8" y="349.1">Подп.</text>
<text x="403.7" y="348.7">Дата</text>
<text x="345.5" y="358.8">Пров.</text>
<text x="482" y="358.7">Лист</text>
<text x="493.8" y="358.7">1</text>
<text x="503.4" y="358.8">Листов</text>
<text x="519.3" y="358.5">1</text>
<text x="345.5" y="363.6">Т.контр.</text>
<text x="345.5" y="369.1">Н.контр.</text>
<text x="12.7" y="373.2" transform="rotate(-90 12.7 373.2)">Инв. № подл. Подп. и дата</text>
<text x="345.5" y="374.2">Утв.</text>
<text x="386.5" y="373.9">Ревиз.</text>
<text x="403.4" y="373.6">01</text>
<text x="241.1" y="378.6">Файл проекта: BROKK330.pdsprj</text>
<text x="408.9" y="378.5">Копировал</text>
<text x="456.4" y="378.9">Формат А3</text>
<text x="483.2" y="379.1">Изменён:13.01.202511:12:00</text>
</g>
<g font-size="4.2">
<text x="400" y="353.6">13.01.2025</text>
<text x="400.1" y="358.6">11:12:00</text>
</g>
<g font-size="2.5">
<text x="179.6" y="179.6" transform="rotate(-90 179.6 179.6)">+VDC</text>
<text x="183.6" y="179.6" transform="rotate(-90 183.6 179.6)">+VDC</text>
<text x="187.4" y="179.2" transform="rotate(-90 187.4 179.2)">GND</text>
<text x="191.5" y="179.1" transform="rotate(-90 191.5 179.1)">GND</text>
<text x="196.7" y="178.9" transform="rotate(-90 196.7 178.9)">REM.</text>
<text x="200.7" y="178.9" transform="rotate(-90 200.7 178.9)">REM.</text>
<text x="204.5" y="179.3" transform="rotate(-90 204.5 179.3)">MIT</text>
<text x="208.6" y="179.3" transform="rotate(-90 208.6 179.3)">MIT</text>
<text x="212.9" y="179.4" transform="rotate(-90 212.9 179.4)">MAN.</text>
<text x="216.9" y="179.4" transform="rotate(-90 216.9 179.4)">MAN.</text>
<text x="220.7" y="178.9" transform="rotate(-90 220.7 178.9)">+VD</text>
<text x="224.7" y="178.6" transform="rotate(-90 224.7 178.6)">-DV</text>
<text x="229.1" y="179.5" transform="rotate(-90 229.1 179.5)">+KAB</text>
<text x="233.1" y="179.4" transform="rotate(-90 233.1 179.4)">D.KAB</text>
<text x="236.9" y="179.3" transform="rotate(-90 236.9 179.3)">-KAB</text>
<text x="241" y="179.2" transform="rotate(-90 241 179.2)">GND</text>
<text x="246.1" y="178.9" transform="rotate(-90 246.1 178.9)">+RA</text>
<text x="250.1" y="178.3" transform="rotate(-90 250.1 178.3)">RC</text>
<text x="253.9" y="179.8" transform="rotate(-90 253.9 179.8)">RDATA</text>
<text x="258" y="179.8" transform="rotate(-90 258 179.8)">RSTRB</text>
<text x="262.5" y="178.3" transform="rotate(-90 262.5 178.3)">RD</text>
<text x="266.4" y="179.2" transform="rotate(-90 266.4 179.2)">GND</text>
<text x="270.3" y="179.2" transform="rotate(-90 270.3 179.2)">IN1A</text>
<text x="274.3" y="179.2" transform="rotate(-90 274.3 179.2)">GND</text>
<text x="284.9" y="179.8" transform="rotate(-90 284.9 179.8)">+OUT1</text>
<text x="288.9" y="179.4" transform="rotate(-90 288.9 179.4)">-OUT1</text>
<text x="297" y="179.6" transform="rotate(-90 297 179.6)">-OUT2</text>
<text x="301.1" y="179.8" transform="rotate(-90 301.1 179.8)">+OUT3</text>
<text x="305.1" y="179.4" transform="rotate(-90 305.1 179.4)">-OUT3</text>
<text x="313.2" y="179.6" transform="rotate(-90 313.2 179.6)">-OUT4</text>
<text x="321.3" y="179.6" transform="rotate(-90 321.3 179.6)">-OUT5</text>
<text x="329.4" y="179.7" transform="rotate(-90 329.4 179.7)">-OUT6</text>
<text x="337.6" y="179.7" transform="rotate(-90 337.6 179.7)">-OUT7</text>
<text x="345.6" y="179.6" transform="rotate(-90 345.6 179.6)">-SBLK</text>
<text x="349.7" y="178.5" transform="rotate(-90 349.7 178.5)">IN1B</text>
<text x="353.7" y="178" transform="rotate(-90 353.7 178)">IN2</text>
<text x="357.5" y="177.9" transform="rotate(-90 357.5 177.9)">IN3</text>
<text x="361.7" y="177.8" transform="rotate(-90 361.7 177.8)">IN4</text>
<text x="292.7" y="180.1" transform="rotate(-90 292.7 180.1)">+OUT2</text>
<text x="308.9" y="180.1" transform="rotate(-90 308.9 180.1)">+OUT4</text>
<text x="317.3" y="180.1" transform="rotate(-90 317.3 180.1)">+OUT5</text>
<text x="325.1" y="180.3" transform="rotate(-90 325.1 180.3)">+OUT6</text>
<text x="333.5" y="180.3" transform="rotate(-90 333.5 180.3)">+OUT7</text>
<text x="341.3" y="180.1" transform="rotate(-90 341.3 180.1)">+SBLK</text>
<text x="291.6" y="205" transform="rotate(-90 291.6 205)">+1Y7A</text>
<text x="295.6" y="205" transform="rotate(-90 295.6 205)">+1Y7A</text>
<text x="299.4" y="205" transform="rotate(-90 299.4 205)">+1Y7B</text>
<text x="303.5" y="205" transform="rotate(-90 303.5 205)">+1Y7B</text>
<text x="308.9" y="205" transform="rotate(-90 308.9 205)">+2Y7A</text>
<text x="312.9" y="205" transform="rotate(-90 312.9 205)">+2Y7A</text>
<text x="316.7" y="205" transform="rotate(-90 316.7 205)">+2Y7B</text>
<text x="320.8" y="205" transform="rotate(-90 320.8 205)">+2Y7B</text>
<text x="326.1" y="205" transform="rotate(-90 326.1 205)">+Y8A</text>
<text x="330.1" y="205" transform="rotate(-90 330.1 205)">+Y8A</text>
<text x="333.9" y="205" transform="rotate(-90 333.9 205)">+Y8B</text>
<text x="338" y="205" transform="rotate(-90 338 205)">+Y8B</text>
<text x="163.5" y="229.6" transform="rotate(-90 163.5 229.6)">+1Y1A</text>
<text x="167.5" y="229.6" transform="rotate(-90 167.5 229.6)">-1Y1A</text>
<text x="171.3" y="229.6" transform="rotate(-90 171.3 229.6)">+1Y1B</text>
<text x="175.4" y="229.6" transform="rotate(-90 175.4 229.6)">-1Y1B</text>
<text x="180.7" y="229.6" transform="rotate(-90 180.7 229.6)">+2Y1A</text>
<text x="184.7" y="229.6" transform="rotate(-90 184.7 229.6)">-2Y1A</text>
<text x="188.5" y="229.6" transform="rotate(-90 188.5 229.6)">+2Y1B</text>
<text x="192.6" y="229.6" transform="rotate(-90 192.6 229.6)">-2Y1B</text>
<text x="197.9" y="229.6" transform="rotate(-90 197.9 229.6)">+1Y2A</text>
<text x="201.9" y="229.6" transform="rotate(-90 201.9 229.6)">-1Y2A</text>
<text x="205.7" y="229.6" transform="rotate(-90 205.7 229.6)">+1Y2B</text>
<text x="209.8" y="229.6" transform="rotate(-90 209.8 229.6)">-1Y2B</text>
<text x="215.1" y="229.6" transform="rotate(-90 215.1 229.6)">+2Y2A</text>
<text x="219.1" y="229.6" transform="rotate(-90 219.1 229.6)">-2Y2A</text>
<text x="222.9" y="229.6" transform="rotate(-90 222.9 229.6)">+2Y2B</text>
<text x="227" y="229.6" transform="rotate(-90 227 229.6)">-2Y2B</text>
<text x="232.3" y="229.6" transform="rotate(-90 232.3 229.6)">+1Y3A</text>
<text x="236.3" y="229.6" transform="rotate(-90 236.3 229.6)">-1Y3A</text>
<text x="240.1" y="229.6" transform="rotate(-90 240.1 229.6)">+1Y3B</text>
<text x="244.2" y="229.6" transform="rotate(-90 244.2 229.6)">-1Y3B</text>
<text x="249" y="229.6" transform="rotate(-90 249 229.6)">+2Y3A</text>
<text x="253" y="229.6" transform="rotate(-90 253 229.6)">-2Y3A</text>
<text x="256.8" y="229.6" transform="rotate(-90 256.8 229.6)">+2Y3B</text>
<text x="260.9" y="229.6" transform="rotate(-90 260.9 229.6)">-2Y3B</text>
<text x="265.8" y="229.6" transform="rotate(-90 265.8 229.6)">+1Y4A</text>
<text x="269.8" y="229.6" transform="rotate(-90 269.8 229.6)">-1Y4A</text>
<text x="273.6" y="229.6" transform="rotate(-90 273.6 229.6)">+1Y4B</text>
<text x="277.7" y="229.6" transform="rotate(-90 277.7 229.6)">-1Y4B</text>
<text x="282.6" y="229.6" transform="rotate(-90 282.6 229.6)">+2Y4A</text>
<text x="286.6" y="229.6" transform="rotate(-90 286.6 229.6)">-2Y4A</text>
<text x="290.4" y="229.6" transform="rotate(-90 290.4 229.6)">+2Y4B</text>
<text x="294.5" y="229.6" transform="rotate(-90 294.5 229.6)">-2Y4B</text>
<text x="299.7" y="229.6" transform="rotate(-90 299.7 229.6)">+1Y5A</text>
<text x="303.7" y="229.6" transform="rotate(-90 303.7 229.6)">-1Y5A</text>
<text x="307.5" y="229.6" transform="rotate(-90 307.5 229.6)">+1Y5B</text>
<text x="311.6" y="229.6" transform="rotate(-90 311.6 229.6)">-1Y5B</text>
<text x="316.9" y="229.6" transform="rotate(-90 316.9 229.6)">+2Y5A</text>
<text x="320.9" y="229.6" transform="rotate(-90 320.9 229.6)">-2Y5A</text>
<text x="324.7" y="229.6" transform="rotate(-90 324.7 229.6)">+2Y5B</text>
<text x="328.8" y="229.6" transform="rotate(-90 328.8 229.6)">-2Y5B</text>
<text x="334.1" y="229.6" transform="rotate(-90 334.1 229.6)">+1Y6A</text>
<text x="338.1" y="229.6" transform="rotate(-90 338.1 229.6)">-1Y6A</text>
<text x="341.9" y="229.6" transform="rotate(-90 341.9 229.6)">+1Y6B</text>
<text x="346" y="229.6" transform="rotate(-90 346 229.6)">-1Y6B</text>
<text x="351.2" y="229.6" transform="rotate(-90 351.2 229.6)">+2Y6A</text>
<text x="355.2" y="229.6" transform="rotate(-90 355.2 229.6)">-2Y6A</text>
<text x="359" y="229.6" transform="rotate(-90 359 229.6)">+2Y6B</text>
<text x="363.1" y="229.6" transform="rotate(-90 363.1 229.6)">-2Y6B</text>
</g>
<g font-size="2">
<text x="162.8" y="158.7" transform="rotate(-90 162.8 158.7)">S.BLK</text>
<text x="162.8" y="165.8" transform="rotate(-90 162.8 165.8)">2Y1-Y7</text>
<text x="162.8" y="171.8" transform="rotate(-90 162.8 171.8)">1Y1-Y7</text>
<text x="162.8" y="177.6" transform="rotate(-90 162.8 177.6)">DIR.B</text>
<text x="162.8" y="184.2" transform="rotate(-90 162.8 184.2)">DIR.A</text>
<text x="162.8" y="191.7" transform="rotate(-90 162.8 191.7)">ON/OFF</text>
</g>
<g font-size="1.5">
<text x="258.1" y="124.8">D3</text>
<text x="277.5" y="124.8">D4</text>
<text x="322.9" y="124.8">D6</text>
<text x="353.6" y="124.3">J28</text>
<text x="182.8" y="131.9">D1</text>
<text x="201.3" y="131.9">D2</text>
<text x="300" y="131.9">D5</text>
<text x="170.8" y="135.1">U3</text>
<text x="181" y="135.1">U4</text>
<text x="191.2" y="135.1">U5</text>
<text x="231.6" y="136.8">Q1</text>
<text x="257.1" y="144.5">Q3</text>
<text x="279" y="144.5">Q4</text>
<text x="304.1" y="144.9">Q5</text>
<text x="323.4" y="145.2">Q6</text>
<text x="231.6" y="150.2">Q2</text>
<text x="356.1" y="155.7" transform="rotate(-90 356.1 155.7)">J27</text>
<text x="166.4" y="157.7" transform="rotate(-90 166.4 157.7)">D45</text>
<text x="261.5" y="156.9" transform="rotate(-90 261.5 156.9)">U9</text>
<text x="166.4" y="164.4" transform="rotate(-90 166.4 164.4)">D46</text>
<text x="184" y="164.7">J16</text>
<text x="201.1" y="164.7">J17</text>
<text x="217.3" y="164.7">J18</text>
<text x="233.4" y="164.7">J19</text>
<text x="250.6" y="164.7">J20</text>
<text x="266.8" y="164.7">J21</text>
<text x="289.3" y="164.7">J22</text>
<text x="305.5" y="164.7">J23</text>
<text x="321.7" y="164.7">J24</text>
<text x="337.9" y="164.7">J25</text>
<text x="354.1" y="164.7">J26</text>
<text x="166.4" y="170.4" transform="rotate(-90 166.4 170.4)">D47</text>
<text x="166.4" y="176.8" transform="rotate(-90 166.4 176.8)">D48</text>
<text x="166.4" y="183.4" transform="rotate(-90 166.4 183.4)">D49</text>
<text x="230.6" y="181.6">U8</text>
<text x="166.4" y="189.8" transform="rotate(-90 166.4 189.8)">D50</text>
<text x="204" y="191.2" transform="rotate(-90 204 191.2)">U18</text>
<text x="209.7" y="191.1" transform="rotate(-90 209.7 191.1)">U19</text>
<text x="215.1" y="191.1" transform="rotate(-90 215.1 191.1)">U20</text>
<text x="220.8" y="191.2" transform="rotate(-90 220.8 191.2)">U21</text>
<text x="296" y="189.9">J13</text>
<text x="313.3" y="189.9">J14</text>
<text x="330.5" y="189.9">J15</text>
<text x="191.4" y="195.6" transform="rotate(-90 191.4 195.6)">U2</text>
<text x="204.7" y="198.8" transform="rotate(-90 204.7 198.8)">U10</text>
<text x="225" y="198.6" transform="rotate(-90 225 198.6)">U11</text>
<text x="235.3" y="209.5" transform="rotate(-90 235.3 209.5)">U7</text>
<text x="261.4" y="206.8">U6</text>
<text x="168.2" y="214.5">J1</text>
<text x="185.4" y="214.5">J2</text>
<text x="202.7" y="214.5">J3</text>
<text x="219.9" y="214.5">J4</text>
<text x="237.1" y="214.5">J5</text>
<text x="253.8" y="214.5">J6</text>
<text x="270.5" y="214.5">J7</text>
<text x="287.3" y="214.5">J8</text>
<text x="304.4" y="214.5">J9</text>
<text x="321.3" y="214.5">J10</text>
<text x="338.5" y="214.5">J11</text>
<text x="355.6" y="214.5">J12</text>
<text x="233.7" y="229.7">D20</text>
<text x="241.9" y="231.7" transform="rotate(-90 241.9 231.7)">D7</text>
<text x="245.2" y="231.8" transform="rotate(-90 245.2 231.8)">D8</text>
<text x="248.5" y="231.9" transform="rotate(-90 248.5 231.9)">D9</text>
<text x="251.6" y="231.9" transform="rotate(-90 251.6 231.9)">D10</text>
<text x="254.9" y="232" transform="rotate(-90 254.9 232)">D11</text>
<text x="258.4" y="232" transform="rotate(-90 258.4 232)">D12</text>
<text x="261.8" y="231.9" transform="rotate(-90 261.8 231.9)">D13</text>
<text x="265.4" y="231.8" transform="rotate(-90 265.4 231.8)">D14</text>
<text x="268.8" y="231.8" transform="rotate(-90 268.8 231.8)">D15</text>
<text x="272.1" y="231.8" transform="rotate(-90 272.1 231.8)">D16</text>
<text x="275.5" y="231.8" transform="rotate(-90 275.5 231.8)">D17</text>
<text x="278.8" y="232" transform="rotate(-90 278.8 232)">D18</text>
<text x="282.1" y="232" transform="rotate(-90 282.1 232)">D19</text>
</g>
</svg>
